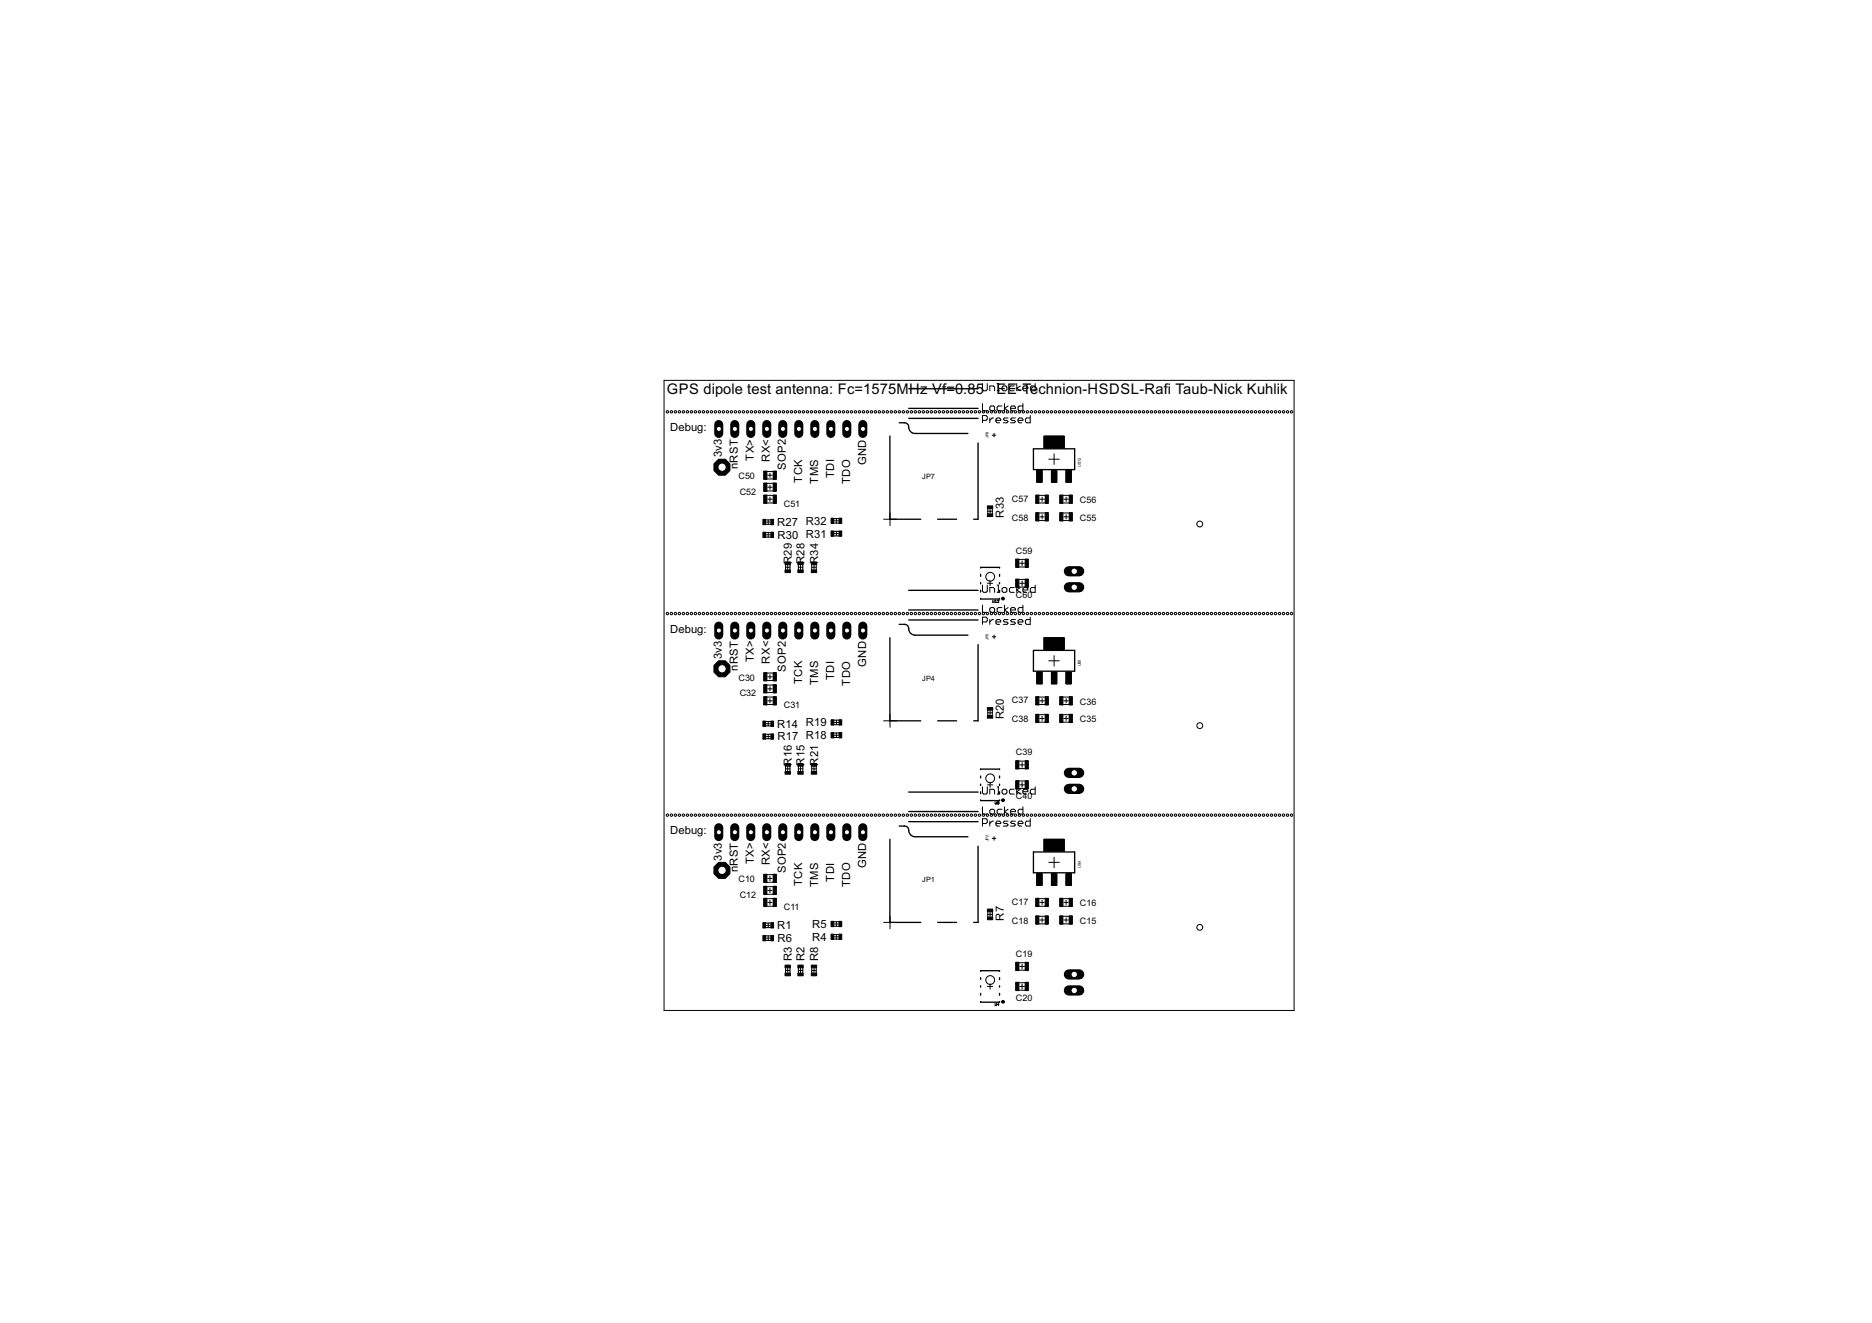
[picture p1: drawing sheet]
<svg xmlns="http://www.w3.org/2000/svg" width="297mm" height="210mm" viewBox="0 0 297 210" stroke-linecap="round" stroke-linejoin="round" font-family="sans-serif">
<g fill="none" stroke="#000" stroke-width=".21">
<path d="M141.2 69.2v13.2h4.9M142.7 67.1h.8a.76 .76 0 0 1 .7 .9 1 1 0 0 0 1 .8h8.4M144.2 66.4h11M144.2 64.8h11M144.2 61.7h11M155.2 70.3v12.1h-.7M164 71.2h6.5v3.3h-6.5zM142.7 99.1h.8a.76 .76 0 0 1 .7 .9 1 1 0 0 0 1 .8h8.4M144.2 98.4h11M144.2 96.8h11M144.2 93.7h11M148.8 82.4h3"/>
<path d="M155.6 90.1v-.1h3v.1M155.6 94.9v.1h3v-.1M155.6 91.1v.3M155.6 92.4v.2M155.6 93.6v.3M158.6 91.1v.3M158.6 92.4v.2M158.6 93.6v.3M141.2 101.2v13.2h4.9M148.8 114.4h3M155.2 102.3v12.1h-.7M164 103.2h6.5v3.3h-6.5z"/>
<path d="M141.2 133.2v13.1h4.9M142.7 131.1h.8a.76 .76 0 0 1 .7 .9 1 1 0 0 0 1 .8h8.4M144.2 130.4h11M144.2 128.8h11M144.2 125.7h11M155.2 134.3v12h-.7M155.6 122.1v-.1h3v.1M155.6 126.9v.1h3v-.1M155.6 123.1v.3M155.6 124.4v.2M155.6 125.6v.3M158.6 123.1v.3"/>
<path d="M158.6 124.4v.2M158.6 125.6v.3M164 135.2h6.5v3.3h-6.5zM148.8 146.3h3M155.6 154.1v-.1h3v.1M155.6 158.9v.1h3v-.1M155.6 155.1v.3M155.6 156.4v.2M155.6 157.6v.3M158.6 155.1v.3M158.6 156.4v.2M158.6 157.6v.3"/>
</g>
<g fill="#000" stroke="#000" stroke-width=".16">
<path d="M159 94.8h.3l.1 .2-.2 .1-.2-.1 .2-.1 .2 .1-.1 .1-.1 .1-.2-.1z" fill-rule="evenodd"/>
<path d="M159 126.8l.2-.1 .2 .3h-.2h-.2l.2-.1 .2 .1-.1 .1-.1 .1-.2-.1z" fill-rule="evenodd"/>
<path d="M159 158.8l.2-.1 .2 .2-.2 .1-.2-.1h.1h.3l-.1 .2-.1 .1-.2-.1z" fill-rule="evenodd"/>
</g>
<g fill="none" stroke="#000" stroke-width=".17">
<path d="M121.5 83.2h.8M121.5 82.5h.8M121.5 84.5h.8M121.5 85.2h.8M124.7 89.6v.8M125.3 89.6v.8M126.7 89.6v.8M127.4 89.6v.8M128.8 89.6v.8M129.5 89.6v.8M132.3 84.3h.8M132.3 85h.8"/>
<path d="M132.3 82.3h.8M132.3 83h.8M156.7 80.7v.8M157.5 80.7v.8M121.5 115.2h.8M121.5 114.5h.8M121.5 116.5h.8M121.5 117.2h.8M132.3 116.3h.8M132.3 117h.8M132.3 114.3h.8M132.3 115h.8"/>
<path d="M156.7 112.7v.8M157.5 112.7v.8M124.7 121.5v.9M125.3 121.5v.9M126.7 121.5v.9M127.4 121.5v.9M128.8 121.5v.9M129.5 121.5v.9M121.5 147.2h.8M121.5 146.5h.8M121.5 148.5h.8M121.5 149.2h.8"/>
<path d="M124.7 153.5v.9M125.3 153.5v.9M126.7 153.5v.9M127.4 153.5v.9M128.8 153.5v.9M129.5 153.5v.9M132.3 148.3h.8M132.3 149h.8M132.3 146.2h.8M132.3 147h.8M156.7 144.7v.8M157.5 144.7v.8"/>
</g>
<g fill="#000" stroke="#000" stroke-width=".16">
<path d="M121.2 74.7h.5v1.4h-.5zM121.2 78.5h.5v1.4h-.5zM121.2 76.6h.5v1.4h-.5zM122.7 74.7h.5v1.4h-.5zM122.7 78.5h.5v1.4h-.5zM122.7 76.6h.5v1.4h-.5zM164.3 78.5h.5v1.4h-.5zM164.5 74.7h.9v1.8h-.9zM165.8 78.5h.5v1.4h-.5zM166.8 74.7h.9v1.8h-.9zM168.1 78.5h.6v1.4h-.6zM165.7 69.2h3.2v1.9h-3.2z"/>
<path d="M169.1 74.7h.9v1.8h-.9zM169.7 78.5h.5v1.4h-.5zM121.1 82.4h.4v.8h-.4zM121.1 84.4h.4v.9h-.4zM122.3 82.4h.4v.8h-.4zM122.3 84.4h.4v.9h-.4zM124.6 90.4h.8v.4h-.8zM124.6 89.2h.8v.4h-.8zM126.6 90.4h.8v.4h-.8zM126.6 89.2h.8v.4h-.8zM128.7 90.4h.9v.4h-.9zM128.7 89.2h.9v.4h-.9z"/>
<path d="M131.9 84.2h.4v.9h-.4zM131.9 82.2h.4v.9h-.4zM133.1 84.2h.5v.9h-.5zM133.1 82.2h.5v.9h-.5zM156.7 80.3h.8v.4h-.8zM156.7 81.5h.8v.5h-.8zM161.2 88.7h.5v1.3h-.5zM161.2 91.9h.5v1.3h-.5zM162.7 88.7h.5v1.3h-.5zM162.7 91.9h.5v1.3h-.5zM164.3 81.3h.5v1.4h-.5zM165.8 81.3h.5v1.4h-.5z"/>
<path d="M168.1 81.3h.6v1.4h-.6zM169.7 81.3h.5v1.4h-.5zM121.1 114.4h.4v.9h-.4zM121.1 116.4h.4v.9h-.4zM121.2 106.7h.5v1.3h-.5zM121.2 110.5h.5v1.3h-.5zM121.2 108.6h.5v1.3h-.5zM122.3 114.4h.4v.9h-.4zM122.3 116.4h.4v.9h-.4zM122.7 106.7h.5v1.3h-.5zM122.7 110.5h.5v1.3h-.5zM122.7 108.6h.5v1.3h-.5z"/>
<path d="M131.9 116.2h.4v.9h-.4zM131.9 114.2h.4v.8h-.4zM133.1 116.2h.5v.9h-.5zM133.1 114.2h.5v.8h-.5zM156.7 112.2h.8v.5h-.8zM156.7 113.5h.8v.4h-.8zM164.3 110.5h.5v1.3h-.5zM164.3 113.3h.5v1.3h-.5zM164.5 106.6h.9v1.9h-.9zM165.8 110.5h.5v1.3h-.5zM165.8 113.3h.5v1.3h-.5zM166.8 106.6h.9v1.9h-.9z"/>
<path d="M168.1 113.3h.6v1.3h-.6zM168.1 110.5h.6v1.3h-.6zM165.7 101.2h3.2v1.8h-3.2zM169.1 106.6h.9v1.9h-.9zM169.7 113.3h.5v1.3h-.5zM169.7 110.5h.5v1.3h-.5zM121.2 138.7h.5v1.3h-.5zM122.7 138.7h.5v1.3h-.5zM124.6 122.4h.8v.4h-.8zM124.6 121.1h.8v.5h-.8zM126.6 122.4h.8v.4h-.8zM126.6 121.1h.8v.5h-.8z"/>
<path d="M128.7 122.4h.9v.4h-.9zM128.7 121.1h.9v.5h-.9zM161.2 120.7h.5v1.3h-.5zM161.2 123.9h.5v1.3h-.5zM162.7 120.7h.5v1.3h-.5zM162.7 123.9h.5v1.3h-.5zM164.5 138.6h.9v1.9h-.9zM166.8 138.6h.9v1.9h-.9zM165.7 133.2h3.2v1.8h-3.2zM169.1 138.6h.9v1.9h-.9zM121.1 146.4h.4v.8h-.4zM121.1 148.4h.4v.9h-.4z"/>
<path d="M121.2 142.5h.5v1.3h-.5zM121.2 140.6h.5v1.3h-.5zM122.3 146.4h.4v.8h-.4zM122.3 148.4h.4v.9h-.4zM122.7 142.5h.5v1.3h-.5zM122.7 140.6h.5v1.3h-.5zM124.6 154.4h.8v.4h-.8zM124.6 153.1h.8v.4h-.8zM126.6 154.4h.8v.4h-.8zM126.6 153.1h.8v.4h-.8zM128.7 154.4h.9v.4h-.9zM128.7 153.1h.9v.4h-.9z"/>
<path d="M131.9 148.2h.4v.9h-.4zM131.9 146.2h.4v.8h-.4zM133.1 148.2h.5v.9h-.5zM133.1 146.2h.5v.8h-.5zM156.7 144.2h.8v.5h-.8zM156.7 145.5h.8v.4h-.8zM161.2 152.7h.5v1.3h-.5zM161.2 155.9h.5v1.3h-.5zM162.7 152.7h.5v1.3h-.5zM162.7 155.9h.5v1.3h-.5zM164.3 142.5h.5v1.3h-.5zM164.3 145.3h.5v1.3h-.5z"/>
<path d="M165.8 142.5h.5v1.3h-.5zM165.8 145.3h.5v1.3h-.5zM168.1 145.3h.6v1.3h-.6zM168.1 142.5h.6v1.3h-.6zM169.7 145.3h.5v1.3h-.5zM169.7 142.5h.5v1.3h-.5z"/>
</g>
<g fill="none" stroke="#000" stroke-width=".16">
<path d="M121.3 74.8h1.8M121.3 76h1.8M121.3 78.6h1.8M121.3 79.8h1.8M121.3 76.7h1.8M121.3 77.9h1.8M121.8 75.4h.7M121.8 79.2h.7M121.8 77.3h.7M122.2 75.1v.6M122.2 77v.6M122.2 78.9v.6"/>
<path d="M155.9 60.9v.9l.2 .2h.4l.2-.2v-.9M155.9 64v1.2h.8M155.9 66.7h.6l.2-.2v-.4l-.2-.2h-.6v1.2M157.1 62v-.8h.5l.2 .2v.6M157.1 66.3v.8M157.2 64.4h.4l.2 .2v.4l-.2 .2h-.4l-.1-.2v-.4zM157.4 69h.6M157.6 66.3h-.2l-.3 .4M157.7 68.7v.6M158 66.7h.8v-.2l-.2-.2h-.4l-.2 .2v.4l.2 .2h.4M158.2 60.9h.2v1.1M158.2 62h.4"/>
<path d="M159 64.4h-.6l-.2 .2v.4l.2 .2h.6M159 61.4l.2-.2h.4l.2 .2v.4l-.2 .2h-.4l-.2-.2zM159.4 64v1.2M160 66.3h-.6l-.2 .2 .2 .2h.4l.2 .2-.2 .2h-.6M160 64.4l-.6 .4 .6 .4M160.4 64.8h.7v-.2l-.2-.2h-.4l-.1 .2v.4l.1 .2h.4M160.9 61.2h-.5l-.2 .2v.4l.2 .2h.5M161.1 66.3h-.6l-.1 .2 .1 .2h.4l.2 .2-.2 .2h-.5M161.3 60.9v1.1M161.5 66.7h.8v-.2l-.2-.2h-.4l-.2 .2v.4l.2 .2h.4M161.9 61.2l-.6 .4 .6 .4M162.3 64v1.2h-.6l-.2-.2v-.4l.2-.2h.6"/>
<path d="M162.3 61.6h.8v-.2l-.2-.2h-.4l-.2 .2v.4l.2 .2h.4M163.5 65.9v1.2h-.6l-.2-.2v-.4l.2-.2h.6M164.3 60.9v1.1h-.6l-.2-.2v-.4l.2-.2h.6M164.4 78.6h1.9M164.4 79.8h1.9M165 79.2h.7M165.4 78.9v.6M166.4 72.9h1.7M167.3 72v1.7M168.2 78.6h1.9M168.2 79.8h1.9M168.8 79.2h.7"/>
<path d="M169.2 78.9v.6M121.5 84.9h.8M121.6 82.8h.6M121.9 82.5v.7M121.9 84.5v.7M124.7 90h.6M125 89.6v.7M126.7 90h.7M127 89.6v.7M128.8 90h.7M129.2 89.6v.7M132.4 84.7h.7"/>
<path d="M132.4 82.6h.7M132.7 82.3v.7M132.7 84.3v.7M140.2 82.4h2M141.2 81.4v2M155.9 92.8v1l.2 .2h.4l.2-.2v-1M155.9 96v1.2h.8M155.9 98.7h.6l.2-.2v-.4l-.2-.2h-.6v1.2M156.7 92.5h.8M156.7 81.1h.8M157.1 94v-.8h.5l.2 .2v.6M157.1 98.3v.8"/>
<path d="M157.1 80.7v.8M157.1 92.1v.8M157.2 96.4h.4l.2 .2v.4l-.2 .2h-.4l-.1-.2v-.4zM157.5 95.2l.1 .4 .2-.1v-.3M157.6 98.3h-.2l-.3 .4M157.9 95.6h.2M157.9 95.3l.1-.1v.4M158 98.7h.8v-.2l-.2-.2h-.4l-.2 .2v.4l.2 .2h.4M158.2 92.8h.2v1.2M158.2 94h.4M158.3 95.3h.2l-.2 .3h.2M159 96.4h-.6l-.2 .2v.4l.2 .2h.6"/>
<path d="M159 93.4l.2-.2h.4l.2 .2v.4l-.2 .2h-.4l-.2-.2zM159.4 96v1.2M160 98.3h-.6l-.2 .2 .2 .2h.4l.2 .2-.2 .2h-.6M160 96.4l-.6 .4 .6 .4M160.4 96.8h.7v-.2l-.2-.2h-.4l-.1 .2v.4l.1 .2h.4M160.9 93.2h-.5l-.2 .2v.4l.2 .2h.5M161.1 98.3h-.6l-.1 .2 .1 .2h.4l.2 .2-.2 .2h-.5M161.2 88.8h1.9M161.2 90h1.9M161.2 91.9h1.9M161.2 93.1h1.9M161.3 92.8v1.2"/>
<path d="M161.5 98.7h.8v-.2l-.2-.2h-.4l-.2 .2v.4l.2 .2h.4M161.8 92.5h.8M161.8 89.4h.8M161.9 93.2l-.6 .4 .6 .4M162.2 89v.7M162.2 92.2v.7M162.3 96v1.2h-.6l-.2-.2v-.4l.2-.2h.6M162.3 93.6h.8v-.2l-.2-.2h-.4l-.2 .2v.4l.2 .2h.4M163.5 97.9v1.2h-.6l-.2-.2v-.4l.2-.2h.6M164.3 92.8v1.2h-.6l-.2-.2v-.4l.2-.2h.6M164.4 82.6h1.9M164.4 81.4h1.9"/>
<path d="M165 82h.7M165.4 81.7v.6M168.2 82.6h1.9M168.2 81.4h1.9M168.8 82h.7M169.2 81.7v.6M121.3 106.8h1.8M121.3 108h1.8M121.3 110.6h1.8M121.3 111.8h1.8M121.3 108.7h1.8M121.3 109.9h1.8"/>
<path d="M121.5 116.9h.8M121.6 114.8h.6M121.8 107.4h.7M121.8 111.2h.7M121.8 109.3h.7M121.9 114.5v.7M121.9 116.5v.7M122.2 107v.7M122.2 108.9v.7M122.2 110.8v.7M132.4 116.6h.7M132.4 114.6h.7"/>
<path d="M132.7 114.3v.7M132.7 116.3v.7M140.2 114.4h2M141.2 113.3v2.1M156.7 113.1h.8M157.1 112.7v.8M157.4 101h.6M157.7 100.8v.5M164.4 110.6h1.9M164.4 111.8h1.9M164.4 114.6h1.9M164.4 113.4h1.9"/>
<path d="M165 111.2h.7M165 114h.7M165.4 110.8v.7M165.4 113.6v.7M166.4 104.8h1.7M167.3 104v1.7M168.2 110.6h1.9M168.2 111.8h1.9M168.2 114.6h1.9M168.2 113.4h1.9M168.8 111.2h.7M168.8 114h.7"/>
<path d="M169.2 110.8v.7M169.2 113.6v.7M121.3 138.8h1.8M121.3 140h1.8M121.8 139.4h.7M122.2 139v.7M124.7 122h.6M125 121.6v.7M126.7 122h.7M127 121.6v.7M128.8 122h.7M129.2 121.6v.7"/>
<path d="M155.9 124.8v1l.2 .2h.4l.2-.2v-1M155.9 128v1.2h.8M155.9 130.7h.6l.2-.2v-.4l-.2-.2h-.6v1.2M156.7 124.5h.8M157.1 126v-.8h.5l.2 .2v.6M157.1 130.3v.8M157.1 124.1v.8M157.2 128.4h.4l.2 .2v.4l-.2 .2h-.4l-.1-.2v-.4zM157.4 133h.6M157.6 130.3h-.2l-.3 .4M157.7 132.7v.6M157.9 127.2v.4l.2-.1v-.3"/>
<path d="M158 130.7h.8v-.2l-.2-.2h-.4l-.2 .2v.4l.2 .2h.4M158.2 126h.4M158.2 124.8h.2v1.2M158.3 127.4v-.2h.2v.2M158.3 127.4v.2h.2v-.2M158.3 127.4h.2M159 128.4h-.6l-.2 .2v.4l.2 .2h.6M159 125.4l.2-.2h.4l.2 .2v.4l-.2 .2h-.4l-.2-.2zM159.4 128v1.2M160 130.3h-.6l-.2 .2 .2 .2h.4l.2 .2-.2 .2h-.6M160 128.4l-.6 .4 .6 .4M160.4 128.8h.7v-.2l-.2-.2h-.4l-.1 .2v.4l.1 .2h.4"/>
<path d="M160.9 125.2h-.5l-.2 .2v.4l.2 .2h.5M161.1 130.3h-.6l-.1 .2 .1 .2h.4l.2 .2-.2 .2h-.5M161.2 120.8h1.9M161.2 121.9h1.9M161.2 123.9h1.9M161.2 125.1h1.9M161.3 124.8v1.2M161.5 130.7h.8v-.2l-.2-.2h-.4l-.2 .2v.4l.2 .2h.4M161.8 124.5h.8M161.8 121.3h.8M161.9 125.2l-.6 .4 .6 .4M162.2 121v.7"/>
<path d="M162.2 124.1v.8M162.3 125.6h.8v-.2l-.2-.2h-.4l-.2 .2v.4l.2 .2h.4M162.3 128v1.2h-.6l-.2-.2v-.4l.2-.2h.6M163.5 129.9v1.2h-.6l-.2-.2v-.4l.2-.2h.6M164.3 124.8v1.2h-.6l-.2-.2v-.4l.2-.2h.6M166.4 136.8h1.7M167.3 136v1.7M121.3 142.6h1.8M121.3 143.8h1.8M121.3 140.7h1.8M121.3 141.9h1.8M121.5 148.8h.8"/>
<path d="M121.6 146.8h.6M121.8 143.2h.7M121.8 141.3h.7M121.9 146.5v.7M121.9 148.5v.7M122.2 140.9v.7M122.2 142.8v.7M124.7 154h.6M125 153.6v.7M126.7 154h.7M127 153.6v.7M128.8 154h.7"/>
<path d="M129.2 153.6v.7M132.4 148.6h.7M132.4 146.6h.7M132.7 146.3v.7M132.7 148.3v.7M140.2 146.3h2M141.2 145.3v2.1M156.7 156.5h.8M156.7 145.1h.8M157.1 144.7v.8M157.1 156.1v.8M157.9 159.2v.4l.2-.1v-.3"/>
<path d="M158.5 159.4h-.2l.2-.2v.4M161.2 152.7h1.9M161.2 153.9h1.9M161.2 155.9h1.9M161.2 157.1h1.9M161.8 156.5h.8M161.8 153.3h.8M162.2 153v.7M162.2 156.1v.8M164.4 142.6h1.9M164.4 143.8h1.9M164.4 146.6h1.9"/>
<path d="M164.4 145.4h1.9M165 143.2h.7M165 146h.7M165.4 142.8v.7M165.4 145.6v.7M168.2 142.6h1.9M168.2 143.8h1.9M168.2 146.6h1.9M168.2 145.4h1.9M168.8 143.2h.7M168.8 146h.7M169.2 142.8v.7"/>
<path d="M169.2 145.6v.7"/>
<circle cx="157.1" cy="91.5" r=".7"/>
<circle cx="157.1" cy="123.5" r=".7"/>
<circle cx="157.1" cy="155.5" r=".7"/>
</g>
<path d="M136.9 131.3v1.4" fill="none" stroke="#000" stroke-width="1.4"/>
<circle cx="136.9" cy="132" r=".4" fill="#fff" stroke="#000" stroke-width=".16"/>
<path d="M134.4 131.3v1.4" fill="none" stroke="#000" stroke-width="1.4"/>
<circle cx="134.4" cy="132" r=".4" fill="#fff" stroke="#000" stroke-width=".16"/>
<path d="M131.8 131.3v1.4" fill="none" stroke="#000" stroke-width="1.4"/>
<circle cx="131.8" cy="132" r=".4" fill="#fff" stroke="#000" stroke-width=".16"/>
<path d="M129.3 131.3v1.4" fill="none" stroke="#000" stroke-width="1.4"/>
<circle cx="129.3" cy="132" r=".4" fill="#fff" stroke="#000" stroke-width=".16"/>
<path d="M126.7 131.3v1.4" fill="none" stroke="#000" stroke-width="1.4"/>
<circle cx="126.8" cy="132" r=".4" fill="#fff" stroke="#000" stroke-width=".16"/>
<path d="M124.2 131.3v1.4" fill="none" stroke="#000" stroke-width="1.4"/>
<circle cx="124.2" cy="132" r=".4" fill="#fff" stroke="#000" stroke-width=".16"/>
<path d="M121.7 131.3v1.4" fill="none" stroke="#000" stroke-width="1.4"/>
<circle cx="121.7" cy="132" r=".4" fill="#fff" stroke="#000" stroke-width=".16"/>
<path d="M119.1 131.3v1.4" fill="none" stroke="#000" stroke-width="1.4"/>
<circle cx="119.1" cy="132" r=".4" fill="#fff" stroke="#000" stroke-width=".16"/>
<path d="M116.6 131.3v1.4" fill="none" stroke="#000" stroke-width="1.4"/>
<circle cx="116.6" cy="132" r=".4" fill="#fff" stroke="#000" stroke-width=".16"/>
<path d="M114 131.3v1.4" fill="none" stroke="#000" stroke-width="1.4"/>
<circle cx="114.1" cy="132" r=".4" fill="#fff" stroke="#000" stroke-width=".16"/>
<circle cx="114.6" cy="138.1" r="1.38" fill="#000" stroke="#000" stroke-width=".16"/>
<circle cx="114.6" cy="138.1" r=".66" fill="#fff" stroke="#000" stroke-width=".16"/>
<path d="M169.6 157.1h1.6" fill="none" stroke="#000" stroke-width="1.6"/>
<circle cx="170.5" cy="157.1" r=".51" fill="#fff" stroke="#000" stroke-width=".16"/>
<path d="M169.6 154.6h1.6" fill="none" stroke="#000" stroke-width="1.6"/>
<circle cx="170.5" cy="154.6" r=".51" fill="#fff" stroke="#000" stroke-width=".16"/>
<path d="M136.9 99.3v1.5" fill="none" stroke="#000" stroke-width="1.4"/>
<circle cx="136.9" cy="100" r=".4" fill="#fff" stroke="#000" stroke-width=".16"/>
<path d="M134.4 99.3v1.5" fill="none" stroke="#000" stroke-width="1.4"/>
<circle cx="134.4" cy="100" r=".4" fill="#fff" stroke="#000" stroke-width=".16"/>
<path d="M131.8 99.3v1.5" fill="none" stroke="#000" stroke-width="1.4"/>
<circle cx="131.8" cy="100" r=".4" fill="#fff" stroke="#000" stroke-width=".16"/>
<path d="M129.3 99.3v1.5" fill="none" stroke="#000" stroke-width="1.4"/>
<circle cx="129.3" cy="100" r=".4" fill="#fff" stroke="#000" stroke-width=".16"/>
<path d="M126.7 99.3v1.5" fill="none" stroke="#000" stroke-width="1.4"/>
<circle cx="126.8" cy="100" r=".4" fill="#fff" stroke="#000" stroke-width=".16"/>
<path d="M124.2 99.3v1.5" fill="none" stroke="#000" stroke-width="1.4"/>
<circle cx="124.2" cy="100" r=".4" fill="#fff" stroke="#000" stroke-width=".16"/>
<path d="M121.7 99.3v1.5" fill="none" stroke="#000" stroke-width="1.4"/>
<circle cx="121.7" cy="100" r=".4" fill="#fff" stroke="#000" stroke-width=".16"/>
<path d="M119.1 99.3v1.5" fill="none" stroke="#000" stroke-width="1.4"/>
<circle cx="119.1" cy="100" r=".4" fill="#fff" stroke="#000" stroke-width=".16"/>
<path d="M116.6 99.3v1.5" fill="none" stroke="#000" stroke-width="1.4"/>
<circle cx="116.6" cy="100" r=".4" fill="#fff" stroke="#000" stroke-width=".16"/>
<path d="M114 99.3v1.5" fill="none" stroke="#000" stroke-width="1.4"/>
<circle cx="114.1" cy="100" r=".4" fill="#fff" stroke="#000" stroke-width=".16"/>
<circle cx="114.6" cy="106.1" r="1.38" fill="#000" stroke="#000" stroke-width=".16"/>
<circle cx="114.6" cy="106.1" r=".66" fill="#fff" stroke="#000" stroke-width=".16"/>
<path d="M169.6 125.2h1.6" fill="none" stroke="#000" stroke-width="1.6"/>
<circle cx="170.5" cy="125.2" r=".51" fill="#fff" stroke="#000" stroke-width=".16"/>
<path d="M169.6 122.6h1.6" fill="none" stroke="#000" stroke-width="1.6"/>
<circle cx="170.5" cy="122.6" r=".51" fill="#fff" stroke="#000" stroke-width=".16"/>
<path d="M136.9 67.4v1.4" fill="none" stroke="#000" stroke-width="1.4"/>
<circle cx="136.9" cy="68.1" r=".4" fill="#fff" stroke="#000" stroke-width=".16"/>
<path d="M134.4 67.4v1.4" fill="none" stroke="#000" stroke-width="1.4"/>
<circle cx="134.4" cy="68.1" r=".4" fill="#fff" stroke="#000" stroke-width=".16"/>
<path d="M131.8 67.4v1.4" fill="none" stroke="#000" stroke-width="1.4"/>
<circle cx="131.8" cy="68.1" r=".4" fill="#fff" stroke="#000" stroke-width=".16"/>
<path d="M129.3 67.4v1.4" fill="none" stroke="#000" stroke-width="1.4"/>
<circle cx="129.3" cy="68.1" r=".4" fill="#fff" stroke="#000" stroke-width=".16"/>
<path d="M126.7 67.4v1.4" fill="none" stroke="#000" stroke-width="1.4"/>
<circle cx="126.8" cy="68.1" r=".4" fill="#fff" stroke="#000" stroke-width=".16"/>
<path d="M124.2 67.4v1.4" fill="none" stroke="#000" stroke-width="1.4"/>
<circle cx="124.2" cy="68.1" r=".4" fill="#fff" stroke="#000" stroke-width=".16"/>
<path d="M121.7 67.4v1.4" fill="none" stroke="#000" stroke-width="1.4"/>
<circle cx="121.7" cy="68.1" r=".4" fill="#fff" stroke="#000" stroke-width=".16"/>
<path d="M119.1 67.4v1.4" fill="none" stroke="#000" stroke-width="1.4"/>
<circle cx="119.1" cy="68.1" r=".4" fill="#fff" stroke="#000" stroke-width=".16"/>
<path d="M116.6 67.4v1.4" fill="none" stroke="#000" stroke-width="1.4"/>
<circle cx="116.6" cy="68.1" r=".4" fill="#fff" stroke="#000" stroke-width=".16"/>
<path d="M114 67.4v1.4" fill="none" stroke="#000" stroke-width="1.4"/>
<circle cx="114.1" cy="68.1" r=".4" fill="#fff" stroke="#000" stroke-width=".16"/>
<circle cx="114.6" cy="74.1" r="1.38" fill="#000" stroke="#000" stroke-width=".16"/>
<circle cx="114.6" cy="74.1" r=".66" fill="#fff" stroke="#000" stroke-width=".16"/>
<path d="M169.6 93.2h1.6" fill="none" stroke="#000" stroke-width="1.6"/>
<circle cx="170.5" cy="93.2" r=".51" fill="#fff" stroke="#000" stroke-width=".16"/>
<path d="M169.6 90.6h1.6" fill="none" stroke="#000" stroke-width="1.6"/>
<circle cx="170.5" cy="90.6" r=".51" fill="#fff" stroke="#000" stroke-width=".16"/>
<g fill="none" stroke="#000" stroke-width=".16">
<path d="M105.4 60.3h99.9v100h-99.9z"/>
<circle cx="105.9" cy="65.3" r=".19"/>
<circle cx="106.5" cy="65.3" r=".19"/>
<circle cx="107.2" cy="65.3" r=".19"/>
<circle cx="107.8" cy="65.3" r=".19"/>
<circle cx="108.4" cy="65.3" r=".19"/>
<circle cx="109.1" cy="65.3" r=".19"/>
<circle cx="109.7" cy="65.3" r=".19"/>
<circle cx="110.3" cy="65.3" r=".19"/>
<circle cx="111" cy="65.3" r=".19"/>
<circle cx="111.6" cy="65.3" r=".19"/>
<circle cx="112.2" cy="65.3" r=".19"/>
<circle cx="112.9" cy="65.3" r=".19"/>
<circle cx="113.5" cy="65.3" r=".19"/>
<circle cx="114.2" cy="65.3" r=".19"/>
<circle cx="114.8" cy="65.3" r=".19"/>
<circle cx="115.4" cy="65.3" r=".19"/>
<circle cx="116.1" cy="65.3" r=".19"/>
<circle cx="116.7" cy="65.3" r=".19"/>
<circle cx="117.3" cy="65.3" r=".19"/>
<circle cx="118" cy="65.3" r=".19"/>
<circle cx="118.6" cy="65.3" r=".19"/>
<circle cx="119.2" cy="65.3" r=".19"/>
<circle cx="119.9" cy="65.3" r=".19"/>
<circle cx="120.5" cy="65.3" r=".19"/>
<circle cx="121.1" cy="65.3" r=".19"/>
<circle cx="121.8" cy="65.3" r=".19"/>
<circle cx="122.4" cy="65.3" r=".19"/>
<circle cx="123" cy="65.3" r=".19"/>
<circle cx="123.7" cy="65.3" r=".19"/>
<circle cx="124.3" cy="65.3" r=".19"/>
<circle cx="124.9" cy="65.3" r=".19"/>
<circle cx="125.6" cy="65.3" r=".19"/>
<circle cx="126.2" cy="65.3" r=".19"/>
<circle cx="126.9" cy="65.3" r=".19"/>
<circle cx="127.5" cy="65.3" r=".19"/>
<circle cx="128.1" cy="65.3" r=".19"/>
<circle cx="128.8" cy="65.3" r=".19"/>
<circle cx="129.4" cy="65.3" r=".19"/>
<circle cx="130" cy="65.3" r=".19"/>
<circle cx="130.7" cy="65.3" r=".19"/>
<circle cx="131.3" cy="65.3" r=".19"/>
<circle cx="131.9" cy="65.3" r=".19"/>
<circle cx="132.6" cy="65.3" r=".19"/>
<circle cx="133.2" cy="65.3" r=".19"/>
<circle cx="133.8" cy="65.3" r=".19"/>
<circle cx="134.5" cy="65.3" r=".19"/>
<circle cx="135.1" cy="65.3" r=".19"/>
<circle cx="135.7" cy="65.3" r=".19"/>
<circle cx="136.4" cy="65.3" r=".19"/>
<circle cx="137" cy="65.3" r=".19"/>
<circle cx="137.6" cy="65.3" r=".19"/>
<circle cx="138.3" cy="65.3" r=".19"/>
<circle cx="138.9" cy="65.3" r=".19"/>
<circle cx="139.5" cy="65.3" r=".19"/>
<circle cx="140.2" cy="65.3" r=".19"/>
<circle cx="140.8" cy="65.3" r=".19"/>
<circle cx="141.4" cy="65.3" r=".19"/>
<circle cx="142.1" cy="65.3" r=".19"/>
<circle cx="142.7" cy="65.3" r=".19"/>
<circle cx="143.3" cy="65.3" r=".19"/>
<circle cx="144" cy="65.3" r=".19"/>
<circle cx="144.6" cy="65.3" r=".19"/>
<circle cx="145.2" cy="65.3" r=".19"/>
<circle cx="145.9" cy="65.3" r=".19"/>
<circle cx="146.5" cy="65.3" r=".19"/>
<circle cx="147.2" cy="65.3" r=".19"/>
<circle cx="147.8" cy="65.3" r=".19"/>
<circle cx="148.4" cy="65.3" r=".19"/>
<circle cx="149.1" cy="65.3" r=".19"/>
<circle cx="149.7" cy="65.3" r=".19"/>
<circle cx="150.3" cy="65.3" r=".19"/>
<circle cx="151" cy="65.3" r=".19"/>
<circle cx="151.6" cy="65.3" r=".19"/>
<circle cx="152.2" cy="65.3" r=".19"/>
<circle cx="152.9" cy="65.3" r=".19"/>
<circle cx="153.5" cy="65.3" r=".19"/>
<circle cx="154.1" cy="65.3" r=".19"/>
<circle cx="154.8" cy="65.3" r=".19"/>
<circle cx="155.4" cy="65.3" r=".19"/>
<circle cx="156" cy="65.3" r=".19"/>
<circle cx="156.7" cy="65.3" r=".19"/>
<circle cx="157.3" cy="65.3" r=".19"/>
<circle cx="157.9" cy="65.3" r=".19"/>
<circle cx="158.6" cy="65.3" r=".19"/>
<circle cx="159.2" cy="65.3" r=".19"/>
<circle cx="159.9" cy="65.3" r=".19"/>
<circle cx="160.5" cy="65.3" r=".19"/>
<circle cx="161.1" cy="65.3" r=".19"/>
<circle cx="161.8" cy="65.3" r=".19"/>
<circle cx="162.4" cy="65.3" r=".19"/>
<circle cx="163" cy="65.3" r=".19"/>
<circle cx="163.7" cy="65.3" r=".19"/>
<circle cx="164.3" cy="65.3" r=".19"/>
<circle cx="164.9" cy="65.3" r=".19"/>
<circle cx="165.6" cy="65.3" r=".19"/>
<circle cx="166.2" cy="65.3" r=".19"/>
<circle cx="166.8" cy="65.3" r=".19"/>
<circle cx="167.5" cy="65.3" r=".19"/>
<circle cx="168.1" cy="65.3" r=".19"/>
<circle cx="168.7" cy="65.3" r=".19"/>
<circle cx="169.4" cy="65.3" r=".19"/>
<circle cx="170" cy="65.3" r=".19"/>
<circle cx="170.6" cy="65.3" r=".19"/>
<circle cx="171.3" cy="65.3" r=".19"/>
<circle cx="171.9" cy="65.3" r=".19"/>
<circle cx="172.6" cy="65.3" r=".19"/>
<circle cx="173.2" cy="65.3" r=".19"/>
<circle cx="173.8" cy="65.3" r=".19"/>
<circle cx="174.5" cy="65.3" r=".19"/>
<circle cx="175.1" cy="65.3" r=".19"/>
<circle cx="175.7" cy="65.3" r=".19"/>
<circle cx="176.4" cy="65.3" r=".19"/>
<circle cx="177" cy="65.3" r=".19"/>
<circle cx="177.6" cy="65.3" r=".19"/>
<circle cx="178.3" cy="65.3" r=".19"/>
<circle cx="178.9" cy="65.3" r=".19"/>
<circle cx="179.5" cy="65.3" r=".19"/>
<circle cx="180.2" cy="65.3" r=".19"/>
<circle cx="180.8" cy="65.3" r=".19"/>
<circle cx="181.4" cy="65.3" r=".19"/>
<circle cx="182.1" cy="65.3" r=".19"/>
<circle cx="182.7" cy="65.3" r=".19"/>
<circle cx="183.3" cy="65.3" r=".19"/>
<circle cx="184" cy="65.3" r=".19"/>
<circle cx="184.6" cy="65.3" r=".19"/>
<circle cx="185.3" cy="65.3" r=".19"/>
<circle cx="185.9" cy="65.3" r=".19"/>
<circle cx="186.5" cy="65.3" r=".19"/>
<circle cx="187.2" cy="65.3" r=".19"/>
<circle cx="187.8" cy="65.3" r=".19"/>
<circle cx="188.4" cy="65.3" r=".19"/>
<circle cx="189.1" cy="65.3" r=".19"/>
<circle cx="189.7" cy="65.3" r=".19"/>
<circle cx="190.3" cy="65.3" r=".19"/>
<circle cx="191" cy="65.3" r=".19"/>
<circle cx="191.6" cy="65.3" r=".19"/>
<circle cx="192.2" cy="65.3" r=".19"/>
<circle cx="192.9" cy="65.3" r=".19"/>
<circle cx="193.5" cy="65.3" r=".19"/>
<circle cx="194.1" cy="65.3" r=".19"/>
<circle cx="194.8" cy="65.3" r=".19"/>
<circle cx="195.4" cy="65.3" r=".19"/>
<circle cx="196" cy="65.3" r=".19"/>
<circle cx="196.7" cy="65.3" r=".19"/>
<circle cx="197.3" cy="65.3" r=".19"/>
<circle cx="198" cy="65.3" r=".19"/>
<circle cx="198.6" cy="65.3" r=".19"/>
<circle cx="199.2" cy="65.3" r=".19"/>
<circle cx="199.9" cy="65.3" r=".19"/>
<circle cx="200.5" cy="65.3" r=".19"/>
<circle cx="201.1" cy="65.3" r=".19"/>
<circle cx="201.8" cy="65.3" r=".19"/>
<circle cx="202.4" cy="65.3" r=".19"/>
<circle cx="203" cy="65.3" r=".19"/>
<circle cx="203.7" cy="65.3" r=".19"/>
<circle cx="204.3" cy="65.3" r=".19"/>
<circle cx="204.9" cy="65.3" r=".19"/>
<circle cx="105.9" cy="97.3" r=".19"/>
<circle cx="106.5" cy="97.3" r=".19"/>
<circle cx="107.2" cy="97.3" r=".19"/>
<circle cx="107.8" cy="97.3" r=".19"/>
<circle cx="108.4" cy="97.3" r=".19"/>
<circle cx="109.1" cy="97.3" r=".19"/>
<circle cx="109.7" cy="97.3" r=".19"/>
<circle cx="110.3" cy="97.3" r=".19"/>
<circle cx="111" cy="97.3" r=".19"/>
<circle cx="111.6" cy="97.3" r=".19"/>
<circle cx="112.2" cy="97.3" r=".19"/>
<circle cx="112.9" cy="97.3" r=".19"/>
<circle cx="113.5" cy="97.3" r=".19"/>
<circle cx="114.2" cy="97.3" r=".19"/>
<circle cx="114.8" cy="97.3" r=".19"/>
<circle cx="115.4" cy="97.3" r=".19"/>
<circle cx="116.1" cy="97.3" r=".19"/>
<circle cx="116.7" cy="97.3" r=".19"/>
<circle cx="117.3" cy="97.3" r=".19"/>
<circle cx="118" cy="97.3" r=".19"/>
<circle cx="118.6" cy="97.3" r=".19"/>
<circle cx="119.2" cy="97.3" r=".19"/>
<circle cx="119.9" cy="97.3" r=".19"/>
<circle cx="120.5" cy="97.3" r=".19"/>
<circle cx="121.1" cy="97.3" r=".19"/>
<circle cx="121.8" cy="97.3" r=".19"/>
<circle cx="122.4" cy="97.3" r=".19"/>
<circle cx="123" cy="97.3" r=".19"/>
<circle cx="123.7" cy="97.3" r=".19"/>
<circle cx="124.3" cy="97.3" r=".19"/>
<circle cx="124.9" cy="97.3" r=".19"/>
<circle cx="125.6" cy="97.3" r=".19"/>
<circle cx="126.2" cy="97.3" r=".19"/>
<circle cx="126.9" cy="97.3" r=".19"/>
<circle cx="127.5" cy="97.3" r=".19"/>
<circle cx="128.1" cy="97.3" r=".19"/>
<circle cx="128.8" cy="97.3" r=".19"/>
<circle cx="129.4" cy="97.3" r=".19"/>
<circle cx="130" cy="97.3" r=".19"/>
<circle cx="130.7" cy="97.3" r=".19"/>
<circle cx="131.3" cy="97.3" r=".19"/>
<circle cx="131.9" cy="97.3" r=".19"/>
<circle cx="132.6" cy="97.3" r=".19"/>
<circle cx="133.2" cy="97.3" r=".19"/>
<circle cx="133.8" cy="97.3" r=".19"/>
<circle cx="134.5" cy="97.3" r=".19"/>
<circle cx="135.1" cy="97.3" r=".19"/>
<circle cx="135.7" cy="97.3" r=".19"/>
<circle cx="136.4" cy="97.3" r=".19"/>
<circle cx="137" cy="97.3" r=".19"/>
<circle cx="137.6" cy="97.3" r=".19"/>
<circle cx="138.3" cy="97.3" r=".19"/>
<circle cx="138.9" cy="97.3" r=".19"/>
<circle cx="139.5" cy="97.3" r=".19"/>
<circle cx="140.2" cy="97.3" r=".19"/>
<circle cx="140.8" cy="97.3" r=".19"/>
<circle cx="141.4" cy="97.3" r=".19"/>
<circle cx="142.1" cy="97.3" r=".19"/>
<circle cx="142.7" cy="97.3" r=".19"/>
<circle cx="143.3" cy="97.3" r=".19"/>
<circle cx="144" cy="97.3" r=".19"/>
<circle cx="144.6" cy="97.3" r=".19"/>
<circle cx="145.2" cy="97.3" r=".19"/>
<circle cx="145.9" cy="97.3" r=".19"/>
<circle cx="146.5" cy="97.3" r=".19"/>
<circle cx="147.2" cy="97.3" r=".19"/>
<circle cx="147.8" cy="97.3" r=".19"/>
<circle cx="148.4" cy="97.3" r=".19"/>
<circle cx="149.1" cy="97.3" r=".19"/>
<circle cx="149.7" cy="97.3" r=".19"/>
<circle cx="150.3" cy="97.3" r=".19"/>
<circle cx="151" cy="97.3" r=".19"/>
<circle cx="151.6" cy="97.3" r=".19"/>
<circle cx="152.2" cy="97.3" r=".19"/>
<circle cx="152.9" cy="97.3" r=".19"/>
<circle cx="153.5" cy="97.3" r=".19"/>
<circle cx="154.1" cy="97.3" r=".19"/>
<circle cx="154.8" cy="97.3" r=".19"/>
<circle cx="155.4" cy="97.3" r=".19"/>
<circle cx="156" cy="97.3" r=".19"/>
<circle cx="156.7" cy="97.3" r=".19"/>
<circle cx="157.3" cy="97.3" r=".19"/>
<circle cx="157.9" cy="97.3" r=".19"/>
<circle cx="158.6" cy="97.3" r=".19"/>
<circle cx="159.2" cy="97.3" r=".19"/>
<circle cx="159.9" cy="97.3" r=".19"/>
<circle cx="160.5" cy="97.3" r=".19"/>
<circle cx="161.1" cy="97.3" r=".19"/>
<circle cx="161.8" cy="97.3" r=".19"/>
<circle cx="162.4" cy="97.3" r=".19"/>
<circle cx="163" cy="97.3" r=".19"/>
<circle cx="163.7" cy="97.3" r=".19"/>
<circle cx="164.3" cy="97.3" r=".19"/>
<circle cx="164.9" cy="97.3" r=".19"/>
<circle cx="165.6" cy="97.3" r=".19"/>
<circle cx="166.2" cy="97.3" r=".19"/>
<circle cx="166.8" cy="97.3" r=".19"/>
<circle cx="167.5" cy="97.3" r=".19"/>
<circle cx="168.1" cy="97.3" r=".19"/>
<circle cx="168.7" cy="97.3" r=".19"/>
<circle cx="169.4" cy="97.3" r=".19"/>
<circle cx="170" cy="97.3" r=".19"/>
<circle cx="170.6" cy="97.3" r=".19"/>
<circle cx="171.3" cy="97.3" r=".19"/>
<circle cx="171.9" cy="97.3" r=".19"/>
<circle cx="172.6" cy="97.3" r=".19"/>
<circle cx="173.2" cy="97.3" r=".19"/>
<circle cx="173.8" cy="97.3" r=".19"/>
<circle cx="174.5" cy="97.3" r=".19"/>
<circle cx="175.1" cy="97.3" r=".19"/>
<circle cx="175.7" cy="97.3" r=".19"/>
<circle cx="176.4" cy="97.3" r=".19"/>
<circle cx="177" cy="97.3" r=".19"/>
<circle cx="177.6" cy="97.3" r=".19"/>
<circle cx="178.3" cy="97.3" r=".19"/>
<circle cx="178.9" cy="97.3" r=".19"/>
<circle cx="179.5" cy="97.3" r=".19"/>
<circle cx="180.2" cy="97.3" r=".19"/>
<circle cx="180.8" cy="97.3" r=".19"/>
<circle cx="181.4" cy="97.3" r=".19"/>
<circle cx="182.1" cy="97.3" r=".19"/>
<circle cx="182.7" cy="97.3" r=".19"/>
<circle cx="183.3" cy="97.3" r=".19"/>
<circle cx="184" cy="97.3" r=".19"/>
<circle cx="184.6" cy="97.3" r=".19"/>
<circle cx="185.3" cy="97.3" r=".19"/>
<circle cx="185.9" cy="97.3" r=".19"/>
<circle cx="186.5" cy="97.3" r=".19"/>
<circle cx="187.2" cy="97.3" r=".19"/>
<circle cx="187.8" cy="97.3" r=".19"/>
<circle cx="188.4" cy="97.3" r=".19"/>
<circle cx="189.1" cy="97.3" r=".19"/>
<circle cx="189.7" cy="97.3" r=".19"/>
<circle cx="190.3" cy="97.3" r=".19"/>
<circle cx="190.4" cy="83.1" r=".47"/>
<circle cx="191" cy="97.3" r=".19"/>
<circle cx="191.6" cy="97.3" r=".19"/>
<circle cx="192.2" cy="97.3" r=".19"/>
<circle cx="192.9" cy="97.3" r=".19"/>
<circle cx="193.5" cy="97.3" r=".19"/>
<circle cx="194.1" cy="97.3" r=".19"/>
<circle cx="194.8" cy="97.3" r=".19"/>
<circle cx="195.4" cy="97.3" r=".19"/>
<circle cx="196" cy="97.3" r=".19"/>
<circle cx="196.7" cy="97.3" r=".19"/>
<circle cx="197.3" cy="97.3" r=".19"/>
<circle cx="198" cy="97.3" r=".19"/>
<circle cx="198.6" cy="97.3" r=".19"/>
<circle cx="199.2" cy="97.3" r=".19"/>
<circle cx="199.9" cy="97.3" r=".19"/>
<circle cx="200.5" cy="97.3" r=".19"/>
<circle cx="201.1" cy="97.3" r=".19"/>
<circle cx="201.8" cy="97.3" r=".19"/>
<circle cx="202.4" cy="97.3" r=".19"/>
<circle cx="203" cy="97.3" r=".19"/>
<circle cx="203.7" cy="97.3" r=".19"/>
<circle cx="204.3" cy="97.3" r=".19"/>
<circle cx="204.9" cy="97.3" r=".19"/>
<circle cx="190.4" cy="115.1" r=".47"/>
<circle cx="105.9" cy="129.3" r=".19"/>
<circle cx="106.5" cy="129.3" r=".19"/>
<circle cx="107.2" cy="129.3" r=".19"/>
<circle cx="107.8" cy="129.3" r=".19"/>
<circle cx="108.4" cy="129.3" r=".19"/>
<circle cx="109.1" cy="129.3" r=".19"/>
<circle cx="109.7" cy="129.3" r=".19"/>
<circle cx="110.3" cy="129.3" r=".19"/>
<circle cx="111" cy="129.3" r=".19"/>
<circle cx="111.6" cy="129.3" r=".19"/>
<circle cx="112.2" cy="129.3" r=".19"/>
<circle cx="112.9" cy="129.3" r=".19"/>
<circle cx="113.5" cy="129.3" r=".19"/>
<circle cx="114.2" cy="129.3" r=".19"/>
<circle cx="114.8" cy="129.3" r=".19"/>
<circle cx="115.4" cy="129.3" r=".19"/>
<circle cx="116.1" cy="129.3" r=".19"/>
<circle cx="116.7" cy="129.3" r=".19"/>
<circle cx="117.3" cy="129.3" r=".19"/>
<circle cx="118" cy="129.3" r=".19"/>
<circle cx="118.6" cy="129.3" r=".19"/>
<circle cx="119.2" cy="129.3" r=".19"/>
<circle cx="119.9" cy="129.3" r=".19"/>
<circle cx="120.5" cy="129.3" r=".19"/>
<circle cx="121.1" cy="129.3" r=".19"/>
<circle cx="121.8" cy="129.3" r=".19"/>
<circle cx="122.4" cy="129.3" r=".19"/>
<circle cx="123" cy="129.3" r=".19"/>
<circle cx="123.7" cy="129.3" r=".19"/>
<circle cx="124.3" cy="129.3" r=".19"/>
<circle cx="124.9" cy="129.3" r=".19"/>
<circle cx="125.6" cy="129.3" r=".19"/>
<circle cx="126.2" cy="129.3" r=".19"/>
<circle cx="126.9" cy="129.3" r=".19"/>
<circle cx="127.5" cy="129.3" r=".19"/>
<circle cx="128.1" cy="129.3" r=".19"/>
<circle cx="128.8" cy="129.3" r=".19"/>
<circle cx="129.4" cy="129.3" r=".19"/>
<circle cx="130" cy="129.3" r=".19"/>
<circle cx="130.7" cy="129.3" r=".19"/>
<circle cx="131.3" cy="129.3" r=".19"/>
<circle cx="131.9" cy="129.3" r=".19"/>
<circle cx="132.6" cy="129.3" r=".19"/>
<circle cx="133.2" cy="129.3" r=".19"/>
<circle cx="133.8" cy="129.3" r=".19"/>
<circle cx="134.5" cy="129.3" r=".19"/>
<circle cx="135.1" cy="129.3" r=".19"/>
<circle cx="135.7" cy="129.3" r=".19"/>
<circle cx="136.4" cy="129.3" r=".19"/>
<circle cx="137" cy="129.3" r=".19"/>
<circle cx="137.6" cy="129.3" r=".19"/>
<circle cx="138.3" cy="129.3" r=".19"/>
<circle cx="138.9" cy="129.3" r=".19"/>
<circle cx="139.5" cy="129.3" r=".19"/>
<circle cx="140.2" cy="129.3" r=".19"/>
<circle cx="140.8" cy="129.3" r=".19"/>
<circle cx="141.4" cy="129.3" r=".19"/>
<circle cx="142.1" cy="129.3" r=".19"/>
<circle cx="142.7" cy="129.3" r=".19"/>
<circle cx="143.3" cy="129.3" r=".19"/>
<circle cx="144" cy="129.3" r=".19"/>
<circle cx="144.6" cy="129.3" r=".19"/>
<circle cx="145.2" cy="129.3" r=".19"/>
<circle cx="145.9" cy="129.3" r=".19"/>
<circle cx="146.5" cy="129.3" r=".19"/>
<circle cx="147.2" cy="129.3" r=".19"/>
<circle cx="147.8" cy="129.3" r=".19"/>
<circle cx="148.4" cy="129.3" r=".19"/>
<circle cx="149.1" cy="129.3" r=".19"/>
<circle cx="149.7" cy="129.3" r=".19"/>
<circle cx="150.3" cy="129.3" r=".19"/>
<circle cx="151" cy="129.3" r=".19"/>
<circle cx="151.6" cy="129.3" r=".19"/>
<circle cx="152.2" cy="129.3" r=".19"/>
<circle cx="152.9" cy="129.3" r=".19"/>
<circle cx="153.5" cy="129.3" r=".19"/>
<circle cx="154.1" cy="129.3" r=".19"/>
<circle cx="154.8" cy="129.3" r=".19"/>
<circle cx="155.4" cy="129.3" r=".19"/>
<circle cx="156" cy="129.3" r=".19"/>
<circle cx="156.7" cy="129.3" r=".19"/>
<circle cx="157.3" cy="129.3" r=".19"/>
<circle cx="157.9" cy="129.3" r=".19"/>
<circle cx="158.6" cy="129.3" r=".19"/>
<circle cx="159.2" cy="129.3" r=".19"/>
<circle cx="159.9" cy="129.3" r=".19"/>
<circle cx="160.5" cy="129.3" r=".19"/>
<circle cx="161.1" cy="129.3" r=".19"/>
<circle cx="161.8" cy="129.3" r=".19"/>
<circle cx="162.4" cy="129.3" r=".19"/>
<circle cx="163" cy="129.3" r=".19"/>
<circle cx="163.7" cy="129.3" r=".19"/>
<circle cx="164.3" cy="129.3" r=".19"/>
<circle cx="164.9" cy="129.3" r=".19"/>
<circle cx="165.6" cy="129.3" r=".19"/>
<circle cx="166.2" cy="129.3" r=".19"/>
<circle cx="166.8" cy="129.3" r=".19"/>
<circle cx="167.5" cy="129.3" r=".19"/>
<circle cx="168.1" cy="129.3" r=".19"/>
<circle cx="168.7" cy="129.3" r=".19"/>
<circle cx="169.4" cy="129.3" r=".19"/>
<circle cx="170" cy="129.3" r=".19"/>
<circle cx="170.6" cy="129.3" r=".19"/>
<circle cx="171.3" cy="129.3" r=".19"/>
<circle cx="171.9" cy="129.3" r=".19"/>
<circle cx="172.6" cy="129.3" r=".19"/>
<circle cx="173.2" cy="129.3" r=".19"/>
<circle cx="173.8" cy="129.3" r=".19"/>
<circle cx="174.5" cy="129.3" r=".19"/>
<circle cx="175.1" cy="129.3" r=".19"/>
<circle cx="175.7" cy="129.3" r=".19"/>
<circle cx="176.4" cy="129.3" r=".19"/>
<circle cx="177" cy="129.3" r=".19"/>
<circle cx="177.6" cy="129.3" r=".19"/>
<circle cx="178.3" cy="129.3" r=".19"/>
<circle cx="178.9" cy="129.3" r=".19"/>
<circle cx="179.5" cy="129.3" r=".19"/>
<circle cx="180.2" cy="129.3" r=".19"/>
<circle cx="180.8" cy="129.3" r=".19"/>
<circle cx="181.4" cy="129.3" r=".19"/>
<circle cx="182.1" cy="129.3" r=".19"/>
<circle cx="182.7" cy="129.3" r=".19"/>
<circle cx="183.3" cy="129.3" r=".19"/>
<circle cx="184" cy="129.3" r=".19"/>
<circle cx="184.6" cy="129.3" r=".19"/>
<circle cx="185.3" cy="129.3" r=".19"/>
<circle cx="185.9" cy="129.3" r=".19"/>
<circle cx="186.5" cy="129.3" r=".19"/>
<circle cx="187.2" cy="129.3" r=".19"/>
<circle cx="187.8" cy="129.3" r=".19"/>
<circle cx="188.4" cy="129.3" r=".19"/>
<circle cx="189.1" cy="129.3" r=".19"/>
<circle cx="189.7" cy="129.3" r=".19"/>
<circle cx="190.3" cy="129.3" r=".19"/>
<circle cx="191" cy="129.3" r=".19"/>
<circle cx="191.6" cy="129.3" r=".19"/>
<circle cx="192.2" cy="129.3" r=".19"/>
<circle cx="192.9" cy="129.3" r=".19"/>
<circle cx="193.5" cy="129.3" r=".19"/>
<circle cx="194.1" cy="129.3" r=".19"/>
<circle cx="194.8" cy="129.3" r=".19"/>
<circle cx="195.4" cy="129.3" r=".19"/>
<circle cx="196" cy="129.3" r=".19"/>
<circle cx="196.7" cy="129.3" r=".19"/>
<circle cx="197.3" cy="129.3" r=".19"/>
<circle cx="198" cy="129.3" r=".19"/>
<circle cx="198.6" cy="129.3" r=".19"/>
<circle cx="199.2" cy="129.3" r=".19"/>
<circle cx="199.9" cy="129.3" r=".19"/>
<circle cx="200.5" cy="129.3" r=".19"/>
<circle cx="201.1" cy="129.3" r=".19"/>
<circle cx="201.8" cy="129.3" r=".19"/>
<circle cx="202.4" cy="129.3" r=".19"/>
<circle cx="203" cy="129.3" r=".19"/>
<circle cx="203.7" cy="129.3" r=".19"/>
<circle cx="204.3" cy="129.3" r=".19"/>
<circle cx="204.9" cy="129.3" r=".19"/>
<circle cx="190.4" cy="147.1" r=".47"/>
</g>
<g font-size="2.6">
<text x="105.8" y="62.6">GPS dipole test antenna: Fc=1575MHz Vf=0.85</text>
<text x="158.1" y="62.6">EE-Technion-HSDSL-Rafi Taub-Nick Kuhlik</text>
</g>
<g font-size="2">
<text x="106.3" y="68.4">Debug:</text>
<text x="114.6" y="72.6" transform="rotate(-90 114.6 72.6)">3v3</text>
<text x="117.1" y="74.4" transform="rotate(-90 117.1 74.4)">nRST</text>
<text x="119.6" y="73.1" transform="rotate(-90 119.6 73.1)">TX&gt;</text>
<text x="122.2" y="73.3" transform="rotate(-90 122.2 73.3)">RX&lt;</text>
<text x="124.7" y="74.6" transform="rotate(-90 124.7 74.6)">SOP2</text>
<text x="127.3" y="76.6" transform="rotate(-90 127.3 76.6)">TCK</text>
<text x="129.8" y="76.8" transform="rotate(-90 129.8 76.8)">TMS</text>
<text x="132.3" y="75.9" transform="rotate(-90 132.3 75.9)">TDI</text>
<text x="134.9" y="76.8" transform="rotate(-90 134.9 76.8)">TDO</text>
<text x="137.4" y="73.8" transform="rotate(-90 137.4 73.8)">GND</text>
<text x="123.3" y="83.5">R27 R32</text>
<text x="159.3" y="82.1" transform="rotate(-90 159.3 82.1)">R33</text>
<text x="123.4" y="85.5">R30 R31</text>
<text x="125.6" y="89.5" transform="rotate(-90 125.6 89.5)">R29</text>
<text x="127.7" y="89.5" transform="rotate(-90 127.7 89.5)">R28</text>
<text x="129.8" y="89.5" transform="rotate(-90 129.8 89.5)">R34</text>
<text x="106.3" y="100.4">Debug:</text>
<text x="114.6" y="104.6" transform="rotate(-90 114.6 104.6)">3v3</text>
<text x="117.1" y="106.4" transform="rotate(-90 117.1 106.4)">nRST</text>
<text x="119.6" y="105.1" transform="rotate(-90 119.6 105.1)">TX&gt;</text>
<text x="122.2" y="105.3" transform="rotate(-90 122.2 105.3)">RX&lt;</text>
<text x="124.7" y="106.6" transform="rotate(-90 124.7 106.6)">SOP2</text>
<text x="132.3" y="107.9" transform="rotate(-90 132.3 107.9)">TDI</text>
<text x="137.4" y="105.8" transform="rotate(-90 137.4 105.8)">GND</text>
<text x="127.3" y="108.6" transform="rotate(-90 127.3 108.6)">TCK</text>
<text x="129.8" y="108.7" transform="rotate(-90 129.8 108.7)">TMS</text>
<text x="134.9" y="108.8" transform="rotate(-90 134.9 108.8)">TDO</text>
<text x="123.3" y="115.5">R14 R19</text>
<text x="123.4" y="117.5">R17 R18</text>
<text x="159.3" y="114.1" transform="rotate(-90 159.3 114.1)">R20</text>
<text x="125.6" y="121.5" transform="rotate(-90 125.6 121.5)">R16</text>
<text x="127.7" y="121.5" transform="rotate(-90 127.7 121.5)">R15</text>
<text x="129.8" y="121.5" transform="rotate(-90 129.8 121.5)">R21</text>
<text x="106.3" y="132.4">Debug:</text>
<text x="114.6" y="136.6" transform="rotate(-90 114.6 136.6)">3v3</text>
<text x="119.6" y="137.1" transform="rotate(-90 119.6 137.1)">TX&gt;</text>
<text x="122.2" y="137.3" transform="rotate(-90 122.2 137.3)">RX&lt;</text>
<text x="137.4" y="137.8" transform="rotate(-90 137.4 137.8)">GND</text>
<text x="117.1" y="138.4" transform="rotate(-90 117.1 138.4)">nRST</text>
<text x="124.7" y="138.6" transform="rotate(-90 124.7 138.6)">SOP2</text>
<text x="127.3" y="140.6" transform="rotate(-90 127.3 140.6)">TCK</text>
<text x="129.8" y="140.7" transform="rotate(-90 129.8 140.7)">TMS</text>
<text x="132.3" y="139.9" transform="rotate(-90 132.3 139.9)">TDI</text>
<text x="134.9" y="140.8" transform="rotate(-90 134.9 140.8)">TDO</text>
<text x="123.3" y="147.4">R1</text>
<text x="123.4" y="149.4">R6</text>
<text x="128.9" y="149.3">R4</text>
<text x="128.9" y="147.2">R5</text>
<text x="159.3" y="146.1" transform="rotate(-90 159.3 146.1)">R7</text>
<text x="125.6" y="152.5" transform="rotate(-90 125.6 152.5)">R3</text>
<text x="127.7" y="152.5" transform="rotate(-90 127.7 152.5)">R2</text>
<text x="129.8" y="152.5" transform="rotate(-90 129.8 152.5)">R8</text>
</g>
<g font-size="1.6">
<text x="117.2" y="76">C50</text>
<text x="117.4" y="78.5">C52</text>
<text x="124.4" y="80.4">C51</text>
<text x="160.6" y="79.6">C57</text>
<text x="160.6" y="82.6">C58</text>
<text x="171.4" y="82.6">C55</text>
<text x="171.4" y="79.8">C56</text>
<text x="161.2" y="87.8">C59</text>
<text x="161.2" y="94.8">C60</text>
<text x="117.2" y="108">C30</text>
<text x="117.4" y="110.5">C32</text>
<text x="124.4" y="112.4">C31</text>
<text x="160.6" y="111.6">C37</text>
<text x="171.4" y="111.8">C36</text>
<text x="160.6" y="114.6">C38</text>
<text x="161.2" y="119.8">C39</text>
<text x="171.4" y="114.6">C35</text>
<text x="161.2" y="126.8">C40</text>
<text x="117.2" y="140">C10</text>
<text x="117.4" y="142.5">C12</text>
<text x="160.6" y="143.6">C17</text>
<text x="171.4" y="143.8">C16</text>
<text x="124.4" y="144.4">C11</text>
<text x="160.6" y="146.6">C18</text>
<text x="171.4" y="146.6">C15</text>
<text x="161.2" y="151.8">C19</text>
<text x="161.2" y="158.8">C20</text>
</g>
<g font-size="1.3">
<text x="146.3" y="76">JP7</text>
<text x="146.3" y="108">JP4</text>
<text x="146.3" y="140">JP1</text>
</g>
<g font-size=".7">
<text x="156.8" y="69.5" transform="rotate(-90 156.8 69.5)">JP8</text>
<text x="171.5" y="74" transform="rotate(-90 171.5 74)">U$12</text>
<text x="156.8" y="101.5" transform="rotate(-90 156.8 101.5)">JP5</text>
<text x="171.5" y="105.7" transform="rotate(-90 171.5 105.7)">U$8</text>
<text x="156.8" y="133.5" transform="rotate(-90 156.8 133.5)">JP2</text>
<text x="171.5" y="137.7" transform="rotate(-90 171.5 137.7)">U$4</text>
</g>
</svg>
